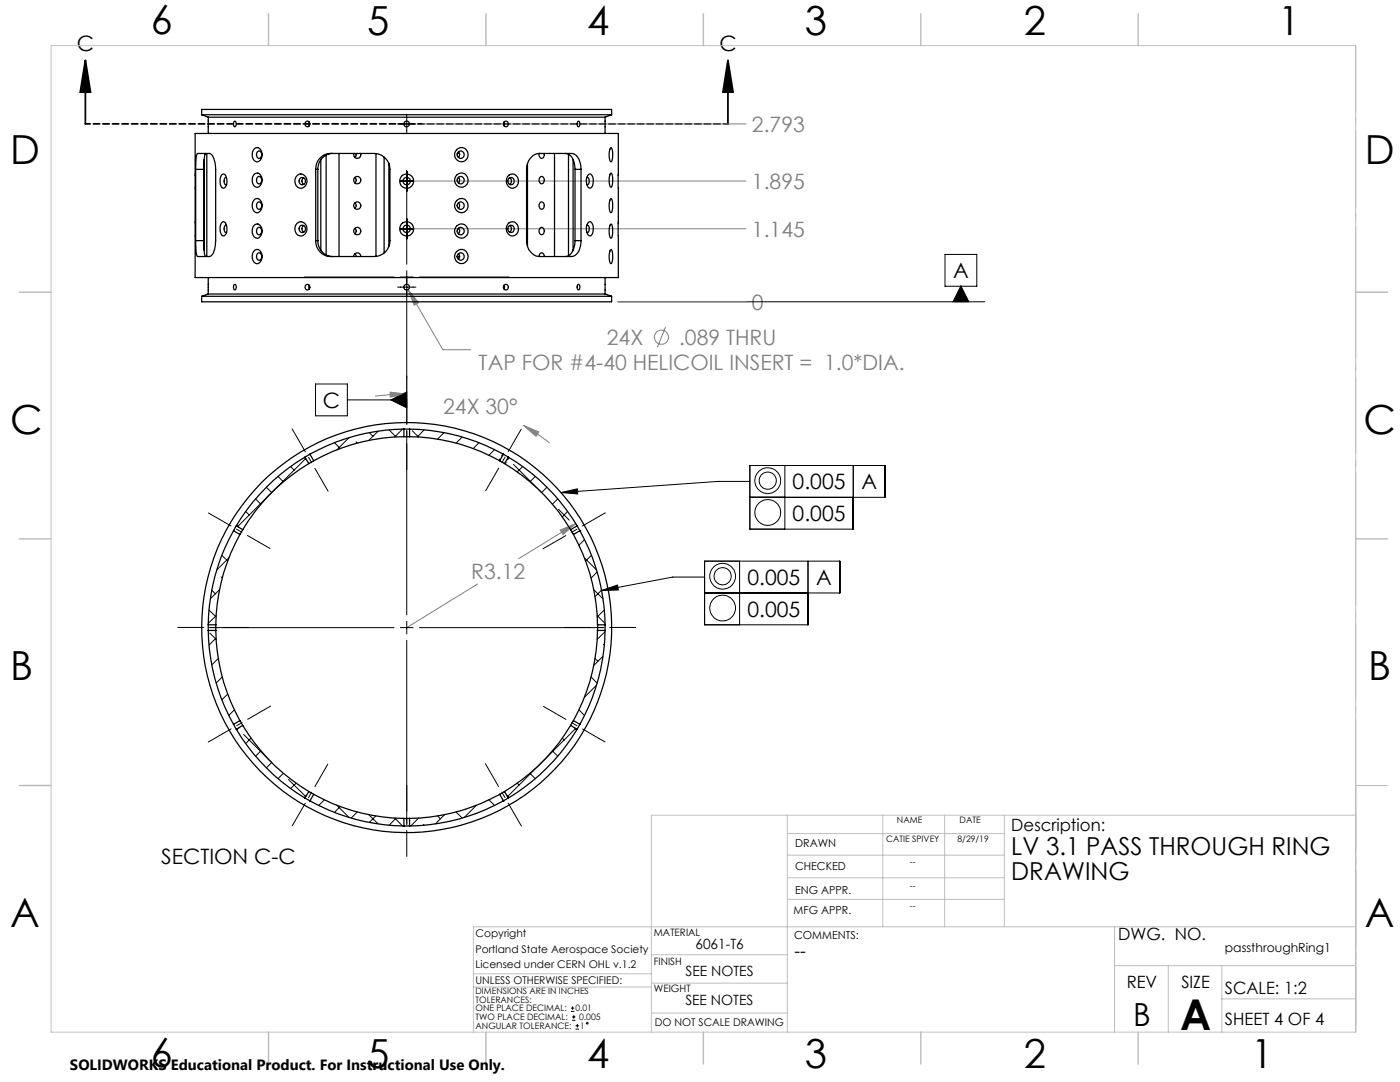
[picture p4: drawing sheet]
<svg xmlns="http://www.w3.org/2000/svg" width="279mm" height="216mm" viewBox="0 0 279 216" stroke-linecap="round" stroke-linejoin="round" font-family="sans-serif">
<g fill="none" stroke="#808080" stroke-width=".2">
<path d="M82.4 36.1h66.5M84.3 24.7h64.6M81.5 57.8l2 2.6-.8 .5zM81.5 57.8l6.9 12h5.5M82.4 45.6h66.5M77.9 78.2l3.3 .4-3.3 .6zM81.2 78.6l-3.2 .1-3.2 .4M81.2 75.5v9.1M123.3 60.2h25.6M132.8 65.3l-1.6 4M104.5 84.9l3 1.3-.5 .9zM104.5 84.9l2.6 1.6 2.6 1.9"/>
<path d="M95.3 116.5l-14.1 8.7M111.8 105.8l3.1-1.3-2.5 2.1zM114.9 104.5l-11.4 7"/>
<circle cx="132" cy="67.3" r="1.41"/>
</g>
<g fill="none" stroke="#000" stroke-width=".2">
<path d="M79.3 24.7h3.7M79.9 36.2h2.5M81.2 22.9v3.7M81.2 34.1v18.6M60.7 55.3h17.9M79.3 57.3h3.7M79.9 45.8l1.1-.2 1.4 .2M79.9 55.3h2.5M81.2 54v30.6M83.7 55.3h17.9M188.6 50.8h6.3v6.3h-6.3zM191.8 57l1.6 3.2h-3.2z"/>
<path d="M191.8 57.1v3.1M63 76.6h6.3v6.4h-6.3zM69.3 79.8h11.9M78 79.8l3.2-1.6v3.2zM123.3 60.2h73.2M81.2 85.9v36.8M112 98.3l3.2-.8 .1 1.1zM149.6 96.1h-6.3l-31.3 2.2M156.6 92.9v12.7M170.3 92.9v12.7h-20.7v-12.7h27v6.3h-27M120.1 117.8l3.1-1.1 .2 1zM140.6 115.1h-6.3l-14.2 2.7"/>
<path d="M147.6 112v12.7M161.3 112v12.7h-20.7v-12.7h27v6.3h-27M41.8 125.2h36.8M79.9 125.2h2.5M81.2 124v2.5M81.2 127.8v36.8M83.7 125.2h36.8M113.9 201.8h.7M113.9 201.2h.7M114.2 203.6h.6M114.2 202.9h.6M114.3 200.8v.7"/>
<path d="M114.5 202.6v.7M114.9 205.4h.6M114.9 204.7h.6M115.2 204.3v.7"/>
<circle cx="153.2" cy="95.9" r="2.58"/>
<circle cx="153.2" cy="95.9" r="1.72"/>
<circle cx="144.2" cy="115" r="1.73"/>
<circle cx="144.2" cy="115" r="2.57"/>
<circle cx="153.2" cy="102.3" r="2.58"/>
<circle cx="144.2" cy="121.3" r="2.57"/>
<circle cx="117.2" cy="204.2" r=".16"/>
</g>
<path d="M17 12l1.1 6.4h-2.1zM17 12v12.7M145.3 12l1 6.4h-2zM145.3 12v12.7" fill="none" stroke="#000" stroke-width=".35"/>
<path d="M58.3 85.6l7.2 12.4M120.8 102.3l-12.4 7.2M41.6 148.1l12.4-7.2M104.1 164.8l-7.2-12.4" fill="none" stroke="#000" stroke-width=".2" stroke-dasharray="15.2 1.3 1.3 1.3" stroke-dashoffset="10"/>
<path d="M81.2 79.5v14.2M104 85.6l-7.1 12.3M41.6 102.4l12.3 7M35.5 125.2h14.2M126.9 125.2h-14.2M120.7 148l-12.2-7M58.3 164.8l7.1-12.3M81.2 170.9v-14.2" fill="none" stroke="#000" stroke-width=".2" stroke-dasharray="15.2 1.3 1.3 1.3" stroke-dashoffset="10.1"/>
<path d="M145.3 24.7h-128.3" fill="none" stroke="#000" stroke-width=".35" stroke-dasharray="1.3 .6" stroke-dashoffset=".3"/>
<path d="M270.6 9.1v49.2M270.6 58.3v49.2M270.6 107.5v49.2M270.6 156.7v49.2" fill="none" stroke="#c0c0c0" stroke-width=".2" stroke-dasharray="15.2 1.3 1.3 1.3" stroke-dashoffset="2.1"/>
<g fill="none" stroke="#c0c0c0" stroke-width=".2">
<path d="M10.2 9.1h260.3v196.9h-260.3zM270.5 58.3h6.4M270.5 156.7h6.4M157.1 162.7v43.3M157.1 175.2h43.3M157.1 170.6h43.3M157.1 166.3h43.3M157.1 179.5h43.3M176.2 162.7v22.2M188.5 162.7v22.2M200.4 162.7v22.2M270.6 162.7h-140.6v43.3"/>
<path d="M94.5 197h35.5M94.5 194.3h35.5M130 196.2h27.1M130 190.5h27.1M222.4 184.9v21.1M222.4 192.7h48.1M233.2 192.7v13.3M243.8 199.3h26.7M243.8 192.7v13.3M270.5 184.9h-176v21.1M130 202.1h27.1"/>
</g>
<g fill="none" stroke="#c0c0c0" stroke-width=".3">
<path d="M53.6 2.8v6.3M97 2.8v6.3M140.4 2.8v6.3M183.8 2.8v6.3M227.2 2.8v6.3M3.8 58.3h6.4M270.5 58.3h6.4M3.8 107.5h6.4M270.5 107.5h6.4M3.8 156.7h6.4M53.6 206v6.3M97 206v6.3"/>
<path d="M140.4 206v6.3M183.8 206v6.3M227.2 206v6.3"/>
</g>
<path d="M100.4 90.6l-.8 1.3M101.6 91.3l-.8 1.3" fill="none" stroke="#000" stroke-width=".2" stroke-dasharray="1.3 .6" stroke-dashoffset=".8"/>
<g fill="#000">
<path d="M191.8 57l1.6 3.2h-3.2z"/>
<path d="M145.3 12l1 6.4h-2zM17 12l1.1 6.4h-2.1z"/>
</g>
<path d="M81.5 57.8l1.2 3.1 .8-.5zM104.5 84.9l3 1.3-.5 .9zM77.9 78.2l3.3 .4-3.3 .6zM111.8 105.8l.6 .8 2.5-2.1z" fill="#808080"/>
<path d="M112 98.3l3.2-.8 .1 1.1zM120.1 117.8l3.1-1.1 .2 1zM78 79.8l3.2 1.6v-3.2z" fill="#000"/>
<g fill="none" stroke="#000" stroke-width=".25">
<path d="M38.9 26.6h84.5v28.8h-84.5zM39.1 33.8v-.5a4.9 4.9 0 0 1 .3-2.7h2a1.16 1.16 0 0 1 1.3 1.1l.3 2.1v14.2a4 4 0 0 1-.9 3.1l-2.7 .1a4 4 0 0 1-.3-2.5v-.7M39.1 33.8v14.2M39.1 33.8h1.6M40.3 22.9v-1.1h81.8v1.1M40.3 22.9h81.8M40.3 22.9l1.3 .5M40.7 33.8v14.2M40.7 31.9v18.1M41.1 30.6a5.5 5.5 0 0 0-.4 3.2M41.3 30.6v20.6M41.6 23.4h79.2"/>
<path d="M41.6 23.4v3.2M44.4 34.7h.2a1.86 1.86 0 0 1 .1 2.8h-.2a2.15 2.15 0 0 1-.1-2.8zM45.2 35.5v-.1a.83 .83 0 0 0 0 1.5v-.1M46.8 24.2a.6 .6 0 0 1 .4 .5 .6 .6 0 0 1-.4 .6 .87 .87 0 0 1 0-1.1zM50.6 29.8a.86 .86 0 0 1 1-.3 .86 .86 0 0 1 .6 .7 1.51 1.51 0 0 1-.9 2.1 1.56 1.56 0 0 1-.7-2.5zM50.6 34.9a.86 .86 0 0 1 1-.3 .86 .86 0 0 1 .6 .7 1.51 1.51 0 0 1-.9 2.1 1.56 1.56 0 0 1-.7-2.5zM51.4 35.3a.66 .66 0 0 1 .8 .3 .66 .66 0 0 1-.1 .8 .51 .51 0 0 1-.7 .2 .51 .51 0 0 1-.2-.7zM51.4 30.2a.66 .66 0 0 1 .8 .3 .66 .66 0 0 1-.1 .8 .51 .51 0 0 1-.7 .3 .51 .51 0 0 1-.2-.7zM59.4 35a1.33 1.33 0 0 1 1.7 .3 1.33 1.33 0 0 1-.2 1.8 1.18 1.18 0 0 1-1.4 .3 1.18 1.18 0 0 1-.7-1.2l.1-.5zM59.8 35.7a.66 .66 0 0 1 1 0 .66 .66 0 0 1 0 .9 .66 .66 0 0 1-1 0l-.1-.5zM60.6 35.5a.78 .78 0 0 0 0 1.3M61.7 24.4l-.1 .3 .1 .4"/>
<path d="M63 33.8a3.2 3.2 0 0 1 4-3.2h6.5a3.7 3.7 0 0 1 3.9 1.5l.2 .5 .2 1.2v14.2a3.1 3.1 0 0 1-3.2 3.2h-7.6a3.2 3.2 0 0 1-4-3.2M63 33.8v14.2M63 33.8h.4M63.4 33.8v14.2M64 31.9v18.1M65.1 30.9v20M66.4 30.6a3 3 0 0 0-3 3.2M67.7 30.6v20.6M70.6 30.6a.72 .72 0 0 0 .7 1 .72 .72 0 0 0 .7-1M70.8 35.4l.1 .1a.73 .73 0 0 1-.1 1M71 30.6v.5l-.2 .3M75 30.7v20.5"/>
<path d="M76.7 31.4v19M77.6 32.6v16.6M91.3 30.6h.4M91.5 30.3a.76 .76 0 0 1 0 1.1M91.5 35.4a.76 .76 0 0 1 0 1.1M100.6 24.4l.1 .2-.1 .5M101.5 35.7a.66 .66 0 0 1 .9 0 .66 .66 0 0 1 0 .9 .66 .66 0 0 1-.9 0l-.1-.5zM101.6 35a1.31 1.31 0 0 1 1.6 .2 1.31 1.31 0 0 1 .2 1.6 1.21 1.21 0 0 1-1.5 .7 1.21 1.21 0 0 1-.9-1.4l.1-.4zM101.7 35.5a.76 .76 0 0 1 0 1.3M105.3 32.7v16.4M107.6 30.6a.58 .58 0 0 0 .1 .8 .58 .58 0 0 0 .8-.1l.1-.7M107.9 35.2a.69 .69 0 0 1 .7 .7 .69 .69 0 0 1-.7 .7l-.3-.6z"/>
<path d="M110.7 30.6v20.6M112.9 30.6l.6 .2M113.5 30.8a3.3 3.3 0 0 1 1.3 3M113.5 30.8v20.2M114.4 31.9v18.1M114.8 33.8h1.2M114.8 33.8v14.2M115.4 24.2a.58 .58 0 0 1 .4 .4 .58 .58 0 0 1-.2 .6 .46 .46 0 0 1-.5-.2 .46 .46 0 0 1 .1-.6zM116 33.8a3 3 0 0 0-1.6-3.1l-5.9-.1a2.96 2.96 0 0 0-3.4 3.2v14.2a3 3 0 0 0 3.4 3.2h4.1a2.94 2.94 0 0 0 2.5-.5l.5-.7 .4-2M116 33.8v14.2M117.1 35.5l.1-.1a.83 .83 0 0 1 0 1.5l-.1-.1M117.4 34.8l.3-.1a1.48 1.48 0 0 1 .7 2 .79 .79 0 0 1-.8 .8 2.05 2.05 0 0 1-.2-2.7z"/>
<path d="M120.8 23.4v3.2M121.9 29.5a2.97 2.97 0 0 1 .1 2.8h-.1a2.96 2.96 0 0 1 0-2.8zM121.9 34.5a2.97 2.97 0 0 1 .1 2.9h-.1a2.96 2.96 0 0 1 0-2.9zM121.9 39.6a2.97 2.97 0 0 1 .1 2.8h-.1a2.96 2.96 0 0 1 0-2.8zM122.1 22.9l-1.3 .5M39.1 48h1.6M40.3 59.1v1.1h81.8v-1.1M40.3 59.1h81.8M40.7 48v.5a4.6 4.6 0 0 0 .4 2.7M41.6 58.7h79.2M41.6 55.4v3.3M41.6 58.7l-1.3 .4"/>
<path d="M44.2 44.5l.4-.3a1.86 1.86 0 0 1 .1 2.9h-.2a2.08 2.08 0 0 1-.3-2.6zM45.2 45v-.1a.83 .83 0 0 0 0 1.5M46.7 56.8h.1a.56 .56 0 0 1 .4 .5 .56 .56 0 0 1-.4 .5l-.2-.4zM50.6 50.2a.86 .86 0 0 1 1-.4 .86 .86 0 0 1 .6 .8 1.51 1.51 0 0 1-.9 2 1.56 1.56 0 0 1-.7-2.4zM50.6 45.1a.86 .86 0 0 1 1-.4 .86 .86 0 0 1 .6 .8 1.51 1.51 0 0 1-.9 2.1 1.56 1.56 0 0 1-.7-2.5zM50.6 40a.86 .86 0 0 1 1-.4 .86 .86 0 0 1 .6 .8 1.51 1.51 0 0 1-.9 2.1 1.56 1.56 0 0 1-.7-2.5zM51.4 50.6a.66 .66 0 0 1 .8 .2 .66 .66 0 0 1-.1 .8 .51 .51 0 0 1-.7 .3 .51 .51 0 0 1-.2-.7zM51.4 45.5a.66 .66 0 0 1 .8 .3 .66 .66 0 0 1-.1 .8 .51 .51 0 0 1-.7 .2 .51 .51 0 0 1-.2-.7zM51.4 40.4a.66 .66 0 0 1 .8 .3 .66 .66 0 0 1-.1 .8 .51 .51 0 0 1-.7 .2 .51 .51 0 0 1-.2-.7zM59.4 44.5a1.33 1.33 0 0 1 1.7 .4 1.33 1.33 0 0 1-.2 1.7 1.18 1.18 0 0 1-1.4 .4 1.18 1.18 0 0 1-.7-1.3l.1-.4zM59.8 45.2a.66 .66 0 0 1 1 0 .66 .66 0 0 1 0 .9 .66 .66 0 0 1-1 0l-.1-.5zM60.6 45a.78 .78 0 0 0 0 1.3"/>
<path d="M61.7 56.9l-.1 .3 .1 .4M63 48h.4M63.4 48a3.1 3.1 0 0 0 3 3.2M70.6 51.2a.71 .71 0 0 1 .7-.8 .71 .71 0 0 1 .7 .8M70.8 50.6l.3 .6M70.8 40.5l.1 .1a.73 .73 0 0 1-.1 1M70.8 45.5l.1 .1a.73 .73 0 0 1-.1 1.1M91.2 51.2h.5M91.2 51.3h.5M91.5 50.6a.76 .76 0 0 1 0 1.2M91.5 45.5a.76 .76 0 0 1 0 1.2M91.5 40.5a.76 .76 0 0 1 0 1.1"/>
<path d="M100.6 56.9l.1 .3-.1 .4M101.6 44.5a1.31 1.31 0 0 1 1.6 .2 1.31 1.31 0 0 1 .2 1.6 1.21 1.21 0 0 1-1.5 .7 1.21 1.21 0 0 1-.9-1.4l.1-.4zM101.7 45a.68 .68 0 0 1 .9 .7 .68 .68 0 0 1-1.1 .4l-.1-.2a.82 .82 0 0 1 .3-.9zM101.7 45a.76 .76 0 0 1 0 1.3M107.6 51.2a.55 .55 0 0 1 .5-.8 .55 .55 0 0 1 .5 .8M107.9 45.4a.69 .69 0 0 1 .7 .7 .69 .69 0 0 1-.7 .7l-.3-.6zM107.9 40.3a.69 .69 0 0 1 .7 .7 .69 .69 0 0 1-.7 .7l-.3-.6zM114.8 48a3.1 3.1 0 0 1-1.6 3.2h-.3M114.8 48h1.2M115.3 56.8h.1a.56 .56 0 0 1 .3 .5 .56 .56 0 0 1-.3 .5l-.2-.4zM117.1 45l.1-.1a.83 .83 0 0 1 0 1.5h-.1M117.4 44.3l.3-.1a1.48 1.48 0 0 1 .7 2 .79 .79 0 0 1-.8 .9 2.05 2.05 0 0 1-.2-2.8z"/>
<path d="M120.8 55.4v3.3M120.8 58.7l1.3 .4M121.9 49.8a2.97 2.97 0 0 1 .1 2.8h-.1a2.96 2.96 0 0 1 0-2.8zM121.9 44.7a2.97 2.97 0 0 1 .1 2.8h-.1a2.96 2.96 0 0 1 0-2.8zM60.9 91.2a39.7 39.7 0 0 0-13.7 13.7M60.9 91.2l.7 1.3M61.6 92.5a38 38 0 0 0-13.2 13.2M61.8 90.6l-.9 .6M61.8 90.6l.8 1.3M62.6 91.9l-1 .6M80.6 85.6h1.1M80.6 87.1h1.1"/>
<path d="M80.6 85.6a39.7 39.7 0 0 0-18.8 5M80.6 87.1a37.9 37.9 0 0 0-18 4.8M80.6 85.6v1.5M81.7 85.6a39.7 39.7 0 0 1 18.8 5M81.7 87.1a38.1 38.1 0 0 1 18 4.8M81.7 85.6v1.5M99.7 91.9l1 .6M100.5 90.6l1 .6M100.5 90.6l-.8 1.3M100.7 92.5a38 38 0 0 1 13.2 13.2M101.5 91.2a40.2 40.2 0 0 1 13.7 13.7M101.5 91.2l-.8 1.3"/>
<path d="M46.6 105.9a39.2 39.2 0 0 0-5 18.8M46.6 105.9l1.3 .7M47.2 104.9l-.6 1M47.2 104.9l1.2 .8M47.9 106.6a37.7 37.7 0 0 0-4.8 18.1M48.4 105.7l-.5 .9M113.9 105.7l.5 .9M114.4 106.6a37.7 37.7 0 0 1 4.8 18.1M115.2 104.9l.5 1M115.2 104.9l-1.3 .8M115.7 105.9a39.7 39.7 0 0 1 5.1 18.8M115.7 105.9l-1.3 .7"/>
<path d="M41.6 124.7v1.1M41.6 125.8a39.2 39.2 0 0 0 5 18.7M41.6 125.8h1.5M41.6 124.7h1.5M43.1 124.7v1.1M43.1 125.8a38.1 38.1 0 0 0 4.8 18M119.2 124.7v1.1M119.2 125.8a38.1 38.1 0 0 1-4.8 18M119.2 125.8h1.6M119.2 124.7h1.6M120.8 124.7v1.1M120.8 125.8a39.7 39.7 0 0 1-5.1 18.7"/>
<path d="M46.6 144.5l.6 1M47.2 145.5a40.2 40.2 0 0 0 13.7 13.7M47.9 143.8l.5 .9M47.9 143.8l-1.3 .7M48.4 144.7a38 38 0 0 0 13.2 13.2M48.4 144.7l-1.2 .8M60.9 159.2l.9 .6M61.6 157.9l1 .6M61.6 157.9l-.7 1.3M61.8 159.8a39.7 39.7 0 0 0 18.8 5M62.6 158.5a37.7 37.7 0 0 0 18 4.8M62.6 158.5l-.8 1.3"/>
<path d="M99.7 158.5a37.7 37.7 0 0 1-18 4.8M99.7 158.5l.8 1.3M100.5 159.8a39.7 39.7 0 0 1-18.8 5M100.7 157.9l-1 .6M100.7 157.9l.8 1.3M101.5 159.2l-1 .6M113.9 144.7a38 38 0 0 1-13.2 13.2M113.9 144.7l1.3 .8M114.4 143.8l-.5 .9M114.4 143.8l1.3 .7M115.2 145.5a40.7 40.7 0 0 1-13.7 13.7M115.7 144.5l-.5 1"/>
<path d="M80.6 164.8h1.1M80.6 163.3h1.1M80.6 163.3v1.5M81.7 163.3v1.5"/>
<circle cx="61.3" cy="24.7" r=".52"/>
<circle cx="71.3" cy="36" r=".72"/>
<circle cx="81.1" cy="36.1" r="1.42"/>
<circle cx="81.2" cy="24.7" r=".56"/>
<circle cx="81.2" cy="36.1" r=".74"/>
<circle cx="91.9" cy="35.9" r=".72"/>
<circle cx="91.9" cy="30.9" r=".72"/>
<circle cx="92.1" cy="36" r="1.38"/>
<circle cx="92.1" cy="30.9" r="1.38"/>
<circle cx="100.9" cy="24.7" r=".53"/>
<circle cx="61.3" cy="57.3" r=".52"/>
<circle cx="71.3" cy="41.1" r=".72"/>
<circle cx="71.3" cy="46.1" r=".72"/>
<circle cx="81.1" cy="45.7" r="1.42"/>
<circle cx="81.2" cy="57.3" r=".56"/>
<circle cx="81.2" cy="45.7" r=".74"/>
<circle cx="91.9" cy="41" r=".72"/>
<circle cx="91.9" cy="46.1" r=".72"/>
<circle cx="91.9" cy="51.2" r=".72"/>
<circle cx="92.1" cy="51.2" r="1.38"/>
<circle cx="92.1" cy="46.1" r="1.38"/>
<circle cx="92.1" cy="41.1" r="1.38"/>
<circle cx="100.9" cy="57.3" r=".53"/>
<circle cx="81.2" cy="125.2" r="40.9"/>
</g>
<g fill="none" stroke="#000" stroke-width=".2">
<path d="M51 99.6l1.1 1M53.2 97.2l1 1.1M55.5 95.1l1.1 1M58 93.1l.7 .7M60.7 91.3l.5 .5M61 91.5l-13.6 13.6M66.7 88.3l1.2 1.2M69.7 87.3l-2.5 2.4M71 88.2l.3 .2M73.7 86.3l.7 .8M75.5 86l-1.9 1.9M77.6 85.8l1.4 1.4"/>
<path d="M80.3 85.6l-1.5 1.6M82.3 85.9l1.2 1.3M84.7 85.8l-1.4 1.4M88.6 86.3l-1.3 1.3M92.3 87.2l-1.3 1.2M95.6 88.3l-1.2 1.2M98.7 89.7l-1.1 1.1M101.6 91.3l-.5 .5M102.5 92.7l5.6 5.6 1-1.1M104.3 93.1l-1.1 1.1M106.8 95.1l-1 1M111.3 99.6l-1.1 1"/>
<path d="M42.3 117.8l.7 .7M43.8 117.7l-1.8 1.8M44.1 115.1l.2 .3M44.3 110.8l1.1 1.1M45.7 111.3l-2.4 2.4M46.6 105.9h.1M47.2 104.8l.5 .5M49 102.1l.7 .7M111.5 101.6l2.1 2.2M113.3 102.1l-1.1 1.1M115.7 105.9h.1M116.6 111.3l2.5 2.4"/>
<path d="M116.7 107.7l-1.2 1.1M118 110.8l-1.1 1.1M118.5 117.7l1.8 1.8M119.2 114.1l-1.2 1.3M120.1 117.8l-1.4 1.3M41.7 121.7l1.4 1.4M41.9 126.3l1.2 1.3M43.1 127.4l-1.4 1.3M43.1 122.8l-1.5 1.6M43.6 131.4l-1.3 1.3M44.3 135.1l-1.2 1.2M45.4 138.5l-1.1 1.1"/>
<path d="M118 135.1l1.2 1.2M118.7 131.4l.6 .5M119.1 136.7l-2.5 2.4M119.2 122.8l1.6 1.6M120.3 131l-1.8 1.8M120.4 128.6l.2 .1M120.6 121.7l-1.4 1.4M120.8 126l-1.6 1.6M46.8 141.6l-1.2 1.2M47.7 145.2l-.5 .5M48.6 146.5l5.6 5.7-1 1M50.1 147.3l-1.1 1.1"/>
<path d="M52.1 149.8l-1.1 1.1M56.6 154.3l-1.1 1.1M57.6 155.5l3.4 3.5M59.1 156.3l-1.1 1M61.2 158.6l-.5 .5M61.8 159.8h.1M64.7 159.6l-1.1 1.1M97.6 159.6l1.1 1.1M100.5 159.8h.1M101.1 158.6l.5 .5M103.2 156.3l.4 .3M105.8 154.3l1 1.1"/>
<path d="M110.2 149.8l1.1 1.1M112.2 147.3l.4 .4M114.6 145.2l.5 .5M114.9 145.3l-13.6 13.7M115.5 141.6l1.2 1.2M67.2 160.7l2.5 2.4M67.9 160.9l-1.2 1.2M71.3 162l-1.2 1.2M73.6 162.6l1.9 1.8M75 162.8l-1.3 1.3M78.8 163.2l1.5 1.6M79 163.3l-1.4 1.4"/>
<path d="M83.5 163.2l-1.5 1.6M84.5 164.5l.2 .2M87.3 162.8l.6 .6M88.7 162.6l-1.8 1.8M91 162l1.3 1.2M95.1 160.7l-2.5 2.4"/>
</g>
<text font-size="8.5" x="235.5" y="205.4">A</text>
<g font-size="8">
<text x="30.1" y="6.8">6</text>
<text x="73.3" y="6.9">5</text>
<text x="117.2" y="6.9">4</text>
<text x="160.6" y="6.9">3</text>
<text x="204.3" y="6.9">2</text>
<text x="255.1" y="6.9">1</text>
<text x="2.1" y="32.7">D</text>
<text x="272.4" y="32.7">D</text>
<text x="2.1" y="86.5">C</text>
<text x="272.1" y="86.5">C</text>
<text x="2.1" y="135.6">B</text>
<text x="273.1" y="135.6">B</text>
<text x="2.1" y="185.1">A</text>
<text x="272.4" y="185.1">A</text>
<text x="30.1" y="212.9">6</text>
<text x="73.3" y="213">5</text>
<text x="117.2" y="213">4</text>
<text x="160.6" y="213">3</text>
<text x="204.3" y="213">2</text>
<text x="249.7" y="213">1</text>
</g>
<text font-size="6.3" x="226.1" y="204.6">B</text>
<g font-size="4.9">
<text x="201.8" y="170.7">LV 3.1 PASS THROUGH RING</text>
<text x="201.8" y="175.6">DRAWING</text>
</g>
<g font-size="4.2">
<text x="15.3" y="10.1">C</text>
<text x="143.6" y="10.1">C</text>
<text x="190.2" y="55.5">A</text>
<text x="64.4" y="81.4">C</text>
<text x="158.2" y="97.7">0.005</text>
<text x="171.9" y="97.7">A</text>
<text x="158.2" y="104">0.005</text>
<text x="149.2" y="116.7">0.005</text>
<text x="162.9" y="116.7">A</text>
<text x="149.2" y="123.1">0.005</text>
<text x="32.2" y="172.4">SECTION C-C</text>
</g>
<g font-size="4.2" fill="#808080">
<text x="150.1" y="26.3">2.793</text>
<text x="150.1" y="37.7">1.895</text>
<text x="150.1" y="47.2">1.145</text>
<text x="150.1" y="61.8">0</text>
<text x="121.1" y="68.8">24X</text>
<text x="135.5" y="68.8">.089 THRU</text>
<text x="95.5" y="73.9">TAP FOR #4-40 HELICOIL INSERT = 1.0*DIA.</text>
<text x="88.5" y="82.6">24X 30°</text>
<text x="94" y="115.6">R3.12</text>
</g>
<text font-size="3.5" x="158.6" y="190.9">--</text>
<g font-size="3.4">
<text x="201.8" y="165.9">Description:</text>
<text x="223.2" y="187.6">DWG. NO.</text>
<text x="224.9" y="197.2">REV</text>
<text x="235.8" y="197.2">SIZE</text>
<text x="244.4" y="198.4">SCALE: 1:2</text>
<text x="244.4" y="204.6">SHEET 4 OF 4</text>
</g>
<text font-size="3" x="14" y="213.5">SOLIDWORKS Educational Product. For Instructional Use Only.</text>
<g font-size="2.8">
<text x="138.8" y="189.3">6061-T6</text>
<text x="136.8" y="194.8">SEE NOTES</text>
<text x="136.8" y="200.6">SEE NOTES</text>
</g>
<text font-size="2.5" x="244.4" y="190">passthroughRing1</text>
<g font-size="2.2">
<text x="158.7" y="169">DRAWN</text>
<text x="158.7" y="173.5">CHECKED</text>
<text x="158.7" y="178.3">ENG APPR.</text>
<text x="158.4" y="182.4">MFG APPR.</text>
<text x="158.5" y="187.4">COMMENTS:</text>
</g>
<g font-size="2.1">
<text x="94.9" y="187">Copyright</text>
<text x="94.9" y="190.1">Portland State Aerospace Society</text>
<text x="94.9" y="196.4">UNLESS OTHERWISE SPECIFIED:</text>
<text x="94.9" y="193.2">Licensed under CERN OHL v.1.2</text>
<text x="130.7" y="204.6">DO NOT SCALE DRAWING</text>
</g>
<g font-size="2">
<text x="130.5" y="186.8">MATERIAL</text>
<text x="130.5" y="192.5">FINISH</text>
<text x="130.5" y="198">WEIGHT</text>
</g>
<g font-size="1.8">
<text x="176.9" y="168">CATIE SPIVEY</text>
<text x="179" y="164.3">NAME</text>
<text x="191.1" y="168">8/29/19</text>
<text x="191.5" y="164.3">DATE</text>
<text x="181.6" y="172.6">--</text>
<text x="181.6" y="177.4">--</text>
<text x="181.6" y="181.4">--</text>
<text x="94.9" y="203.6">TWO PLACE DECIMAL:</text>
<text x="94.9" y="198.3">DIMENSIONS ARE IN INCHES</text>
<text x="94.9" y="200">TOLERANCES:</text>
<text x="94.9" y="201.8">ONE PLACE DECIMAL:</text>
<text x="114.9" y="201.8">0.01</text>
<text x="115.6" y="203.6">0.005</text>
<text x="94.9" y="205.3">ANGULAR TOLERANCE:</text>
<text x="115.8" y="205.3">1</text>
</g>
</svg>
